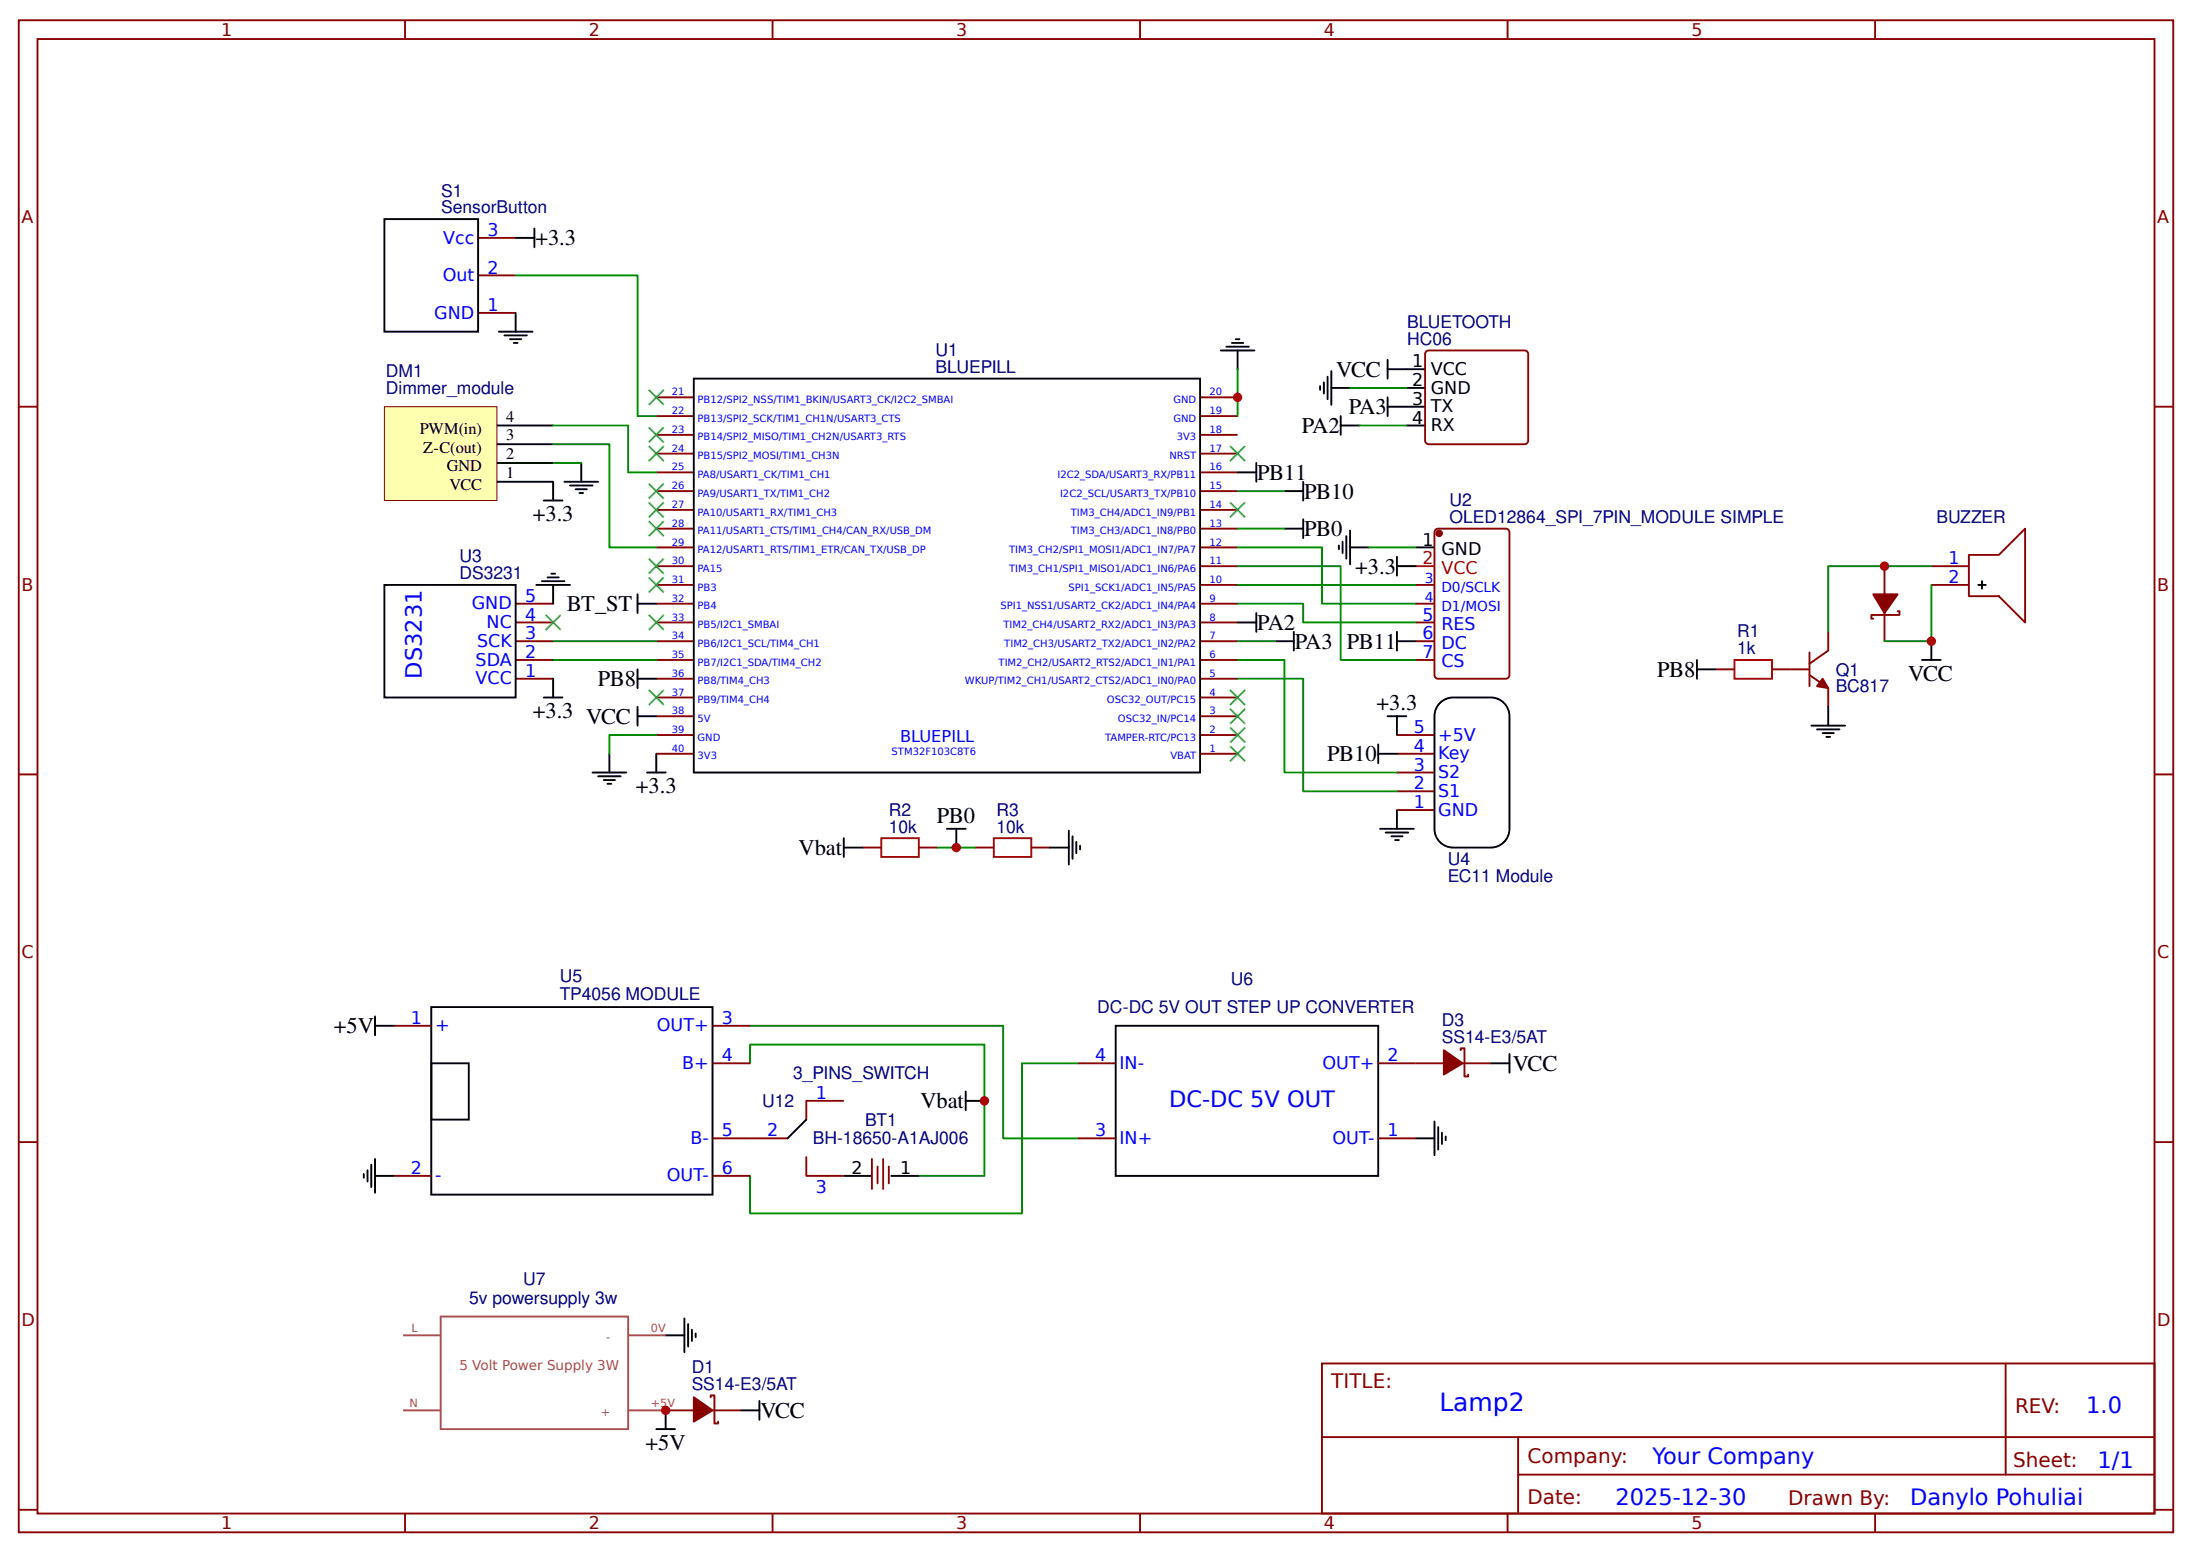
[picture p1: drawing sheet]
<svg xmlns="http://www.w3.org/2000/svg" width="309mm" height="219mm" viewBox="0 0 309 219" stroke-linecap="round" stroke-linejoin="round" font-family="sans-serif">
<g fill="none" stroke="#800" stroke-width=".26">
<path d="M2.6 2.9h304.1v213.2h-304.1zM5.3 5.5h298.7v208h-298.7zM57.1 2.9v2.6M109 2.9v2.6M160.9 2.9v2.6M212.7 2.9v2.6M264.6 2.9v2.6M2.6 57.4h2.7M92.6 58.7h5.3M92.6 56h5.3M169.3 58.7h5.3M169.3 56h5.3"/>
<path d="M201.2 49.7l.4-.3h13.5l.3 .1 .2 .5v12.4l-.5 .3h-13.5l-.3-.1-.2-.5zM304 57.4h2.7M92.6 79.9h5.3M92.6 77.2h5.3M92.6 74.6h5.3M92.6 71.9h5.3M92.6 69.3h5.3M92.6 66.6h5.3M92.6 64h5.3M92.6 61.3h5.3M169.3 79.9h5.3M169.3 77.2h5.3"/>
<path d="M169.3 74.6h5.3M169.3 71.9h5.3M169.3 69.3h5.3M169.3 66.6h5.3M169.3 64h5.3M169.3 61.3h5.3M202.5 74.8l.4-.2h9.6l.4 .2 .1 .3v20.1l-.3 .5h-9.8l-.4-.2-.1-.3v-20.1zM72.8 95.7h5.3M72.8 93.1h5.3M72.8 90.4h5.3M72.8 87.8h5.3M72.8 85.1h5.3"/>
<path d="M92.6 98.4h5.3M92.6 95.7h5.3M92.6 93.1h5.3M92.6 90.4h5.3M92.6 87.8h5.3M92.6 85.1h5.3M92.6 82.5h5.3M169.3 98.4h5.3M169.3 95.7h5.3M169.3 93.1h5.3M169.3 90.4h5.3M169.3 87.8h5.3"/>
<path d="M169.3 85.1h5.3M169.3 82.5h5.3M199.8 93.1h2.6M199.8 90.4h2.6M199.8 87.8h2.6M199.8 85.1h2.6M199.8 82.5h2.6M2.6 109.2h2.7M92.6 106.3h5.3M92.6 103.7h5.3M92.6 101h5.3M169.3 106.3h5.3"/>
<path d="M169.3 103.7h5.3M169.3 101h5.3M197.1 106.3h5.3M197.1 103.7h5.3M197.1 114.2h5.3M197.1 111.6h5.3M197.1 109h5.3M304 109.2h2.7M55.6 144.7h5.3M100.5 150h5.3M100.5 144.7h5.3M119.1 155.3h-5.3v2.6"/>
<path d="M152.1 150h5.3M194.5 150h5.3M2.6 161.1h2.7M55.6 165.8h5.3M100.5 160.5h10.6M100.5 165.8h5.3M113.8 163.2v2.6h5.3M123 163.5v4.2M123.8 164.5v2.4M124.6 163.5v4.2M125.4 164.5v2.4M152.1 160.5h5.3"/>
<path d="M194.5 160.5h5.3M304 161.1h2.7M186.5 192.3h117.5v21.2h-117.5zM283 192.3v15.7M2.6 212.9h2.7M57.1 213.5v2.6M109 213.5v2.6M160.9 213.5v2.6M186.6 202.7h117.3M212.7 213.5v2.6M214.2 208h89.7M214.2 202.7v10.6"/>
<path d="M264.6 213.5v2.6M304 212.9h2.7"/>
</g>
<g fill="none" stroke="#000" stroke-width=".26">
<path d="M97.9 53.4h71.4v55.6h-71.4zM186.3 54.5v.5M186.8 53.9v1.6M187.3 53.1v3.2M187.9 54.7h2.6M187.9 52.3v4.8M195.8 52.1h5.3M195.8 50.7v2.7M198.4 54.7h2.7M198.4 57.4h2.7M188.9 76.9v.6M189.4 76.4v1.6"/>
<path d="M190 75.6v3.2M190.5 77.2h2.6M190.5 74.8v4.8M197.1 79.9h2.7M197.1 78.5v2.7M198.4 60h2.7M199.8 77.2h2.6M54.2 82.5h18.6v15.9h-18.6zM75.7 82.5h4.7M76.5 82h3.1M76.7 98.4h2.7M77.3 81.4h1.5"/>
<path d="M77.8 80.9h.5M78.1 82.5v2.6M78.1 95.7v2.7M203 99.4a2.64 2.64 0 0 1 2.1-1h5.2a2.64 2.64 0 0 1 2.7 2.6v15.9a2.64 2.64 0 0 1-2.7 2.6h-5.2a2.64 2.64 0 0 1-2.7-2.6v-15.9l.1-.6zM194.7 116.9h4.8M195.5 117.4h3.2M195.8 101h2.6M196.3 118h1.6M196.8 118.5h.6M197.1 101v2.7M197.1 114.2v2.7M60.9 142h39.6v26.5h-39.6z"/>
<path d="M60.9 150h5.2v7.9h-5.2zM113.8 157.9l-2.7 2.6M136.3 155.3h2.6M136.3 153.9v2.7M157.4 144.7h37.1v21.1h-37.1zM202.4 158.2v4.7M202.9 159v3.1M203.5 159.8v1.5M210.3 150h2.7M213 148.6v2.7M51.3 165.6v.5M51.9 165v1.6"/>
<path d="M52.4 164.3v3.1M52.9 165.8h2.7M52.9 163.5v4.7M119.1 165.8h3.9M125.7 165.8h3.9M199.8 160.5h2.6M204 160.3v.5M93.9 188.3h2.7M96.6 185.9v4.8M97.1 186.7v3.2M97.6 187.5v1.6M98.2 188.1v.5"/>
<path d="M104.5 198.9h2.7M107.2 197.6v2.6"/>
</g>
<g fill="none" stroke="#080" stroke-width=".26">
<path d="M190.5 54.7h7.9M174.6 77.2h11.9v7.9h13.3M174.6 79.9h14.6v13.2h10.6M193.1 77.2h6.7M78.1 90.4h14.5M78.1 93.1h14.5M174.6 85.1h9.3v2.7h15.9M174.6 95.7h9.3v15.9h13.2M174.6 93.1h6.6v15.9h15.9M174.6 82.5h25.2M105.8 144.7h35.8v15.8h10.5M105.8 150v-2.7h33.1v18.5h-9.3"/>
<path d="M152.1 150h-7.9v21.1h-38.4v-5.3"/>
</g>
<path d="M56.9 188.3h5.2M56.9 198.9h5.2M62.2 185.7h26.4v15.9h-26.4zM88.7 188.3h5.2M88.7 198.9h5.2" fill="none" stroke="#a54b4b" stroke-width=".26"/>
<circle cx="203.1" cy="75.2" r=".4" fill="#800" stroke="#800" stroke-width=".26"/>
<path d="M199.8 79.9h2.6" fill="none" stroke="#f00" stroke-width=".26"/>
<path d="M54.2 57.4h15.9v13.2h-15.9z" fill="#ffffb0" stroke="#800000" stroke-width=".14"/>
<g fill="none" stroke="#000" stroke-width=".26">
<path d="M54.2 30.9h13.3v15.9h-13.3zM72.8 33.5h2.6M75.4 32.2v2.7M70.4 46.8h4.7M71.2 47.3h3.1M72 47.8h1.6M72.5 48.4h.5M72.8 44.1v2.7M172.2 49.4h4.8M173 48.9h3.2M173.8 48.4h1.6M174.4 47.8h.5"/>
<path d="M174.6 49.4v2.7M189.2 58.7v2.6M195.8 57.4h2.6M195.8 56v2.7M70.1 67.9h8v2.7M70.1 65.3h8M70.1 62.7h8M70.1 60h8M76.7 70.6h2.7M79.6 67.9h4.8M80.4 68.5h3.2M81.2 69h1.6"/>
<path d="M81.8 69.5h.5M82 65.3v2.6M174.6 66.6h2.7M177.3 65.3v2.6M181.2 74.6h2.7M181.2 69.3h2.7M183.9 67.9v2.7M183.9 73.2v2.7M189.2 60h2.6M90 83.8v2.7M90 94.4v2.6M90 99.7v2.6"/>
<path d="M90 95.7h2.6M90 85.1h2.6M174.6 87.8h2.7M177.3 86.5v2.6M179.9 90.4h2.7M182.6 89.1v2.7M197.1 90.4h2.7M197.1 89.1v2.7M239.4 94.4h2.7M239.4 93.1v2.6M258 99.7v2.6M271.2 93.1h2.6"/>
<path d="M272.5 90.4v2.7M279.1 82.5h1.1M279.7 82v1M83.6 109h4.8M84.4 109.5h3.2M85.2 110h1.6M85.7 110.5h.6M86 106.3v2.7M90 101h2.6M91.3 109h2.6M92.6 106.3v2.7M119.1 119.5h2.6"/>
<path d="M119.1 118.2v2.7M133.6 116.9h2.7M134.9 116.9v2.6M148.2 119.5h2.6M150.8 117.2v4.7M151.3 118v3.1M151.9 118.7v1.6M152.4 119.3v.5M194.5 106.3h2.6M194.5 105v2.6M255.6 102.3h4.7M256.4 102.9h3.2"/>
<path d="M257.2 103.4h1.6M257.7 103.9h.5M52.9 144.7h2.7M52.9 143.4v2.6M93.9 198.9v2.7M92.6 201.6h2.6"/>
</g>
<g fill="none" stroke="#080" stroke-width=".26">
<path d="M72.8 38.8h17.2v19.9h2.6M174.6 52.1v6.6M78.1 60h10.5v6.6h4M78.1 62.7h7.9v14.5h6.6M78.1 65.3h3.9M174.6 74.6h6.6M174.6 69.3h6.6M191.8 60h6.6M272.5 79.9h-14.5v9.2M174.6 90.4h5.3M272.5 82.5v7.9h-6.6M92.6 103.7h-6.6v2.6"/>
<path d="M132.3 119.5h5.3"/>
</g>
<g fill="none" stroke="#800" stroke-width=".26">
<path d="M67.5 38.8h5.3M67.5 33.5h5.3M67.5 44.1h5.3M265.9 79.9v3.9M272.5 79.9h5.3M277.8 78.3h4.2l3.8-3.7v13.2l-3.8-3.7h-4.2zM242.1 94.4h2.6M250 94.4h5.3M255.3 92v4.8M255.3 95.2l2.7 1.8v2.7M258 89.1v2.7l-2.7 1.8M265.9 86.5v3.9"/>
<path d="M267.8 86.2h.2v.5h-3.9v.6h.2M272.5 82.5h5.3M121.7 119.5h2.7M129.6 119.5h2.7M137.6 119.5h2.6M145.5 119.5h2.7M199.8 150h3.9M206.1 148.1v-.3h.5v4h.6v-.2M206.4 150h3.9M93.9 198.9h4M100.3 197.1v-.3h.5v4h.5v-.3M100.5 198.9h4"/>
</g>
<path d="M244.7 93.1h5.3v2.6h-5.3zM124.4 118.2h5.2v2.7h-5.2zM140.2 118.2h5.3v2.7h-5.3z" fill="none" stroke="#a00000" stroke-width=".26"/>
<g fill="#800" stroke="#800" stroke-width=".26">
<path d="M203.7 148.1l2.7 1.9-2.7 1.6z"/>
<path d="M97.9 197.1l2.6 1.8-2.6 1.6z"/>
<path d="M257.2 95.7l.8 1.3-1.6-.2z"/>
<path d="M264.3 83.8h3.5l-1.9 2.7z"/>
</g>
<g fill="#000" stroke="#3c3" stroke-width=".26">
<path d="M91.5 55l2.2 2.1zM93.7 55l-2.2 2.1z"/>
<path d="M91.5 68.2l2.2 2.1zM93.7 68.2l-2.2 2.1z"/>
<path d="M91.5 70.9l2.2 2.1zM91.5 73l2.2-2.1z"/>
<path d="M91.5 73.5l2.2 2.1zM93.7 73.5l-2.2 2.1z"/>
<path d="M91.5 78.8l2.2 2.1zM91.5 80.9l2.2-2.1z"/>
<path d="M91.5 60.3l2.2 2.1zM93.7 60.3l-2.2 2.1z"/>
<path d="M91.5 62.9l2.2 2.1zM91.5 65l2.2-2.1z"/>
<path d="M173.6 62.9l2.1 2.1zM175.7 62.9l-2.1 2.1z"/>
<path d="M173.6 70.9l2.1 2.1zM175.7 70.9l-2.1 2.1z"/>
<path d="M77 86.7l2.1 2.1zM79.1 86.7l-2.1 2.1z"/>
<path d="M91.5 81.4l2.2 2.2zM93.7 81.4l-2.2 2.2z"/>
<path d="M91.5 86.7l2.2 2.1zM91.5 88.8l2.2-2.1z"/>
<path d="M91.5 97.3l2.2 2.1zM93.7 97.3l-2.2 2.1z"/>
<path d="M173.6 97.3l2.1 2.1zM175.7 97.3l-2.1 2.1z"/>
<path d="M173.6 100l2.1 2.1zM175.7 100l-2.1 2.1z"/>
<path d="M173.6 102.6l2.1 2.1zM175.7 102.6l-2.1 2.1z"/>
<path d="M173.6 105.3l2.1 2.1zM175.7 105.3l-2.1 2.1z"/>
</g>
<g fill="#c00">
<circle cx="138.9" cy="155.3" r=".66"/>
<circle cx="134.9" cy="119.5" r=".66"/>
<circle cx="174.6" cy="56" r=".66"/>
<circle cx="272.5" cy="90.4" r=".66"/>
<circle cx="265.9" cy="79.9" r=".66"/>
<circle cx="93.9" cy="198.9" r=".66"/>
</g>
<text font-size="3.5" fill="#00f" x="203.1" y="199.1">Lamp2</text>
<g font-size="3.2">
<text x="75.5" y="34.6">+3.3</text>
<text x="188.6" y="53.1">VCC</text>
<text x="190.3" y="58.4">PA3</text>
<text x="183.7" y="61.1">PA2</text>
<text x="177.4" y="67.7">PB11</text>
<text x="184" y="70.3">PB10</text>
<text x="75.2" y="73.5">+3.3</text>
<text x="184" y="75.6">PB0</text>
<text x="191.2" y="80.9">+3.3</text>
<text x="80" y="86.2">BT_ST</text>
<text x="177.4" y="88.8">PA2</text>
<text x="182.7" y="91.5">PA3</text>
<text x="190" y="91.5">PB11</text>
<text x="233.8" y="95.5">PB8</text>
<text x="75.2" y="101.3">+3.3 VCC</text>
<text x="84.4" y="96.8">PB8</text>
<text x="194.2" y="100.2">+3.3</text>
<text x="269.3" y="96">VCC</text>
<text x="187.3" y="107.4">PB10</text>
<text x="89.7" y="111.9">+3.3</text>
<text x="132.2" y="116.1">PB0</text>
<text x="112.7" y="120.6">Vbat</text>
<text x="47.1" y="145.7">+5V</text>
<text x="213.4" y="151.1">VCC</text>
<text x="129.9" y="156.3">Vbat</text>
<text x="107.3" y="200">VCC</text>
<text x="91.1" y="204.5">+5V</text>
</g>
<g font-size="3.2" fill="#00f">
<text x="59.5" y="95.7" transform="rotate(-90 59.5 95.7)">DS3231</text>
<text x="165" y="156.1">DC-DC 5V OUT</text>
<text x="294.4" y="199.2">1.0</text>
<text x="233.2" y="206.4">Your Company</text>
<text x="296" y="207">1/1</text>
<text x="228" y="212.3">2025-12-30</text>
<text x="269.5" y="212.2">Danylo Pohuliai</text>
</g>
<g font-size="2.8" fill="#800">
<text x="187.9" y="195.7">TITLE:</text>
<text x="284.3" y="199.2">REV:</text>
<text x="215.5" y="206.4">Company:</text>
<text x="284.1" y="206.9">Sheet:</text>
<text x="215.5" y="212.1">Date:</text>
<text x="252.3" y="212.2">Drawn By:</text>
</g>
<g font-size="2.5" fill="#800">
<text x="31.2" y="5.1">1</text>
<text x="83.1" y="5.1">2</text>
<text x="134.9" y="5.1">3</text>
<text x="186.8" y="5.1">4</text>
<text x="238.7" y="5.1">5</text>
<text x="3" y="31.4">A</text>
<text x="304.4" y="31.4">A</text>
<text x="3" y="83.3">B</text>
<text x="304.4" y="83.3">B</text>
<text x="3" y="135.1">C</text>
<text x="304.4" y="135.1">C</text>
<text x="3" y="187">D</text>
<text x="304.4" y="187">D</text>
<text x="31.2" y="215.7">1</text>
<text x="83.1" y="215.7">2</text>
<text x="134.9" y="215.7">3</text>
<text x="186.8" y="215.7">4</text>
<text x="238.7" y="215.7">5</text>
</g>
<g font-size="2.5" fill="#000080">
<text x="62.3" y="27.7">S1</text>
<text x="62.3" y="30.1">SensorButton</text>
<text x="198.5" y="46.2">BLUETOOTH</text>
<text x="54.4" y="53.2">DM1</text>
<text x="132" y="52.6">BLUEPILL</text>
<text x="132" y="50.2">U1</text>
<text x="198.5" y="48.6">HC06</text>
<text x="54.4" y="55.6">Dimmer_module</text>
<text x="204.5" y="71.4">U2</text>
<text x="204.5" y="73.8">OLED12864_SPI_7PIN_MODULE SIMPLE</text>
<text x="273.2" y="73.8">BUZZER</text>
<text x="64.8" y="81.7">DS3231</text>
<text x="64.8" y="79.3">U3</text>
<text x="245.1" y="89.9">R1</text>
<text x="245.1" y="92.3">1k</text>
<text x="259" y="95.3">Q1</text>
<text x="259" y="97.7">BC817</text>
<text x="125.4" y="117.4">10k</text>
<text x="125.4" y="115">R2</text>
<text x="140.6" y="117.4">10k</text>
<text x="140.6" y="115">R3</text>
<text x="204.3" y="124.4">EC11 Module</text>
<text x="204.3" y="122">U4</text>
<text x="79" y="141">TP4056 MODULE</text>
<text x="79" y="138.5">U5</text>
<text x="154.8" y="142.9">DC-DC 5V OUT STEP UP CONVERTER</text>
<text x="173.7" y="138.9">U6</text>
<text x="203.5" y="147.1">SS14-E3/5AT</text>
<text x="203.5" y="144.7">D3</text>
<text x="111.9" y="152.1">3_PINS_SWITCH</text>
<text x="107.5" y="156.1">U12</text>
<text x="114.7" y="161.4">BH-18650-A1AJ006</text>
<text x="122.1" y="158.7">BT1</text>
<text x="66.2" y="183.9">5v powersupply 3w</text>
<text x="73.8" y="181.2">U7</text>
<text x="97.6" y="196">SS14-E3/5AT</text>
<text x="97.6" y="193.6">D1</text>
</g>
<g font-size="2.5" fill="#00f">
<text x="62.5" y="34.3">Vcc</text>
<text x="68.8" y="33.3">3</text>
<text x="62.5" y="39.6">Out</text>
<text x="68.8" y="38.6">2</text>
<text x="61.3" y="44.9">GND</text>
<text x="68.8" y="43.9">1</text>
<text x="274.9" y="79.6">1</text>
<text x="274.9" y="82.2">2</text>
<text x="66.6" y="85.9">GND</text>
<text x="68.7" y="88.6">NC</text>
<text x="74.1" y="84.9">5</text>
<text x="74.1" y="87.5">4</text>
<text x="200.7" y="87.5">5</text>
<text x="203.4" y="88.8">RES</text>
<text x="67.1" y="93.9">SDA</text>
<text x="67.3" y="91.2">SCK</text>
<text x="74.1" y="90.2">3</text>
<text x="74.1" y="92.8">2</text>
<text x="74.1" y="95.5">1</text>
<text x="200.7" y="90.2">6</text>
<text x="200.7" y="92.8">7</text>
<text x="203.4" y="91.5">DC</text>
<text x="203.4" y="94.1">CS</text>
<text x="67.1" y="96.5">VCC</text>
<text x="199.5" y="106">4</text>
<text x="199.5" y="103.4">5</text>
<text x="202.9" y="107.1">Key</text>
<text x="202.9" y="104.5">+5V</text>
<text x="199.5" y="114">1</text>
<text x="199.5" y="111.3">2</text>
<text x="199.5" y="108.7">3</text>
<text x="202.9" y="112.4">S1</text>
<text x="202.9" y="109.7">S2</text>
<text x="202.9" y="115">GND</text>
<text x="58" y="144.4">1</text>
<text x="61.4" y="145.5">+</text>
<text x="92.7" y="145.5">OUT+</text>
<text x="101.9" y="144.4">3</text>
<text x="101.9" y="149.7">4</text>
<text x="154.5" y="149.7">4</text>
<text x="195.8" y="149.7">2</text>
<text x="96.2" y="150.8">B+</text>
<text x="115.1" y="155">1</text>
<text x="158" y="150.8">IN-</text>
<text x="186.6" y="150.8">OUT+</text>
<text x="97.4" y="161.3">B-</text>
<text x="101.9" y="160.3">5</text>
<text x="108.2" y="160.3">2</text>
<text x="154.5" y="160.3">3</text>
<text x="158" y="161.3">IN+</text>
<text x="188" y="161.3">OUT-</text>
<text x="195.8" y="160.3">1</text>
<text x="58" y="165.6">2</text>
<text x="61.4" y="166.6">-</text>
<text x="94.1" y="166.6">OUT-</text>
<text x="101.9" y="165.6">6</text>
<text x="115.1" y="168.2">3</text>
</g>
<g font-size="2.5">
<text x="199.2" y="51.8">1</text>
<text x="201.9" y="52.9">VCC</text>
<text x="199.2" y="54.5">2</text>
<text x="199.2" y="57.1">3</text>
<text x="199.2" y="59.7">4</text>
<text x="201.9" y="55.5">GND</text>
<text x="201.9" y="58.2">TX</text>
<text x="201.9" y="60.8">RX</text>
<text x="200.7" y="76.9">1</text>
<text x="203.4" y="78.3">GND</text>
<text x="120.1" y="165.6">2</text>
<text x="127" y="165.6">1</text>
</g>
<g font-size="2.5" fill="#f00">
<text x="200.7" y="79.6">2</text>
<text x="203.4" y="80.9">VCC</text>
</g>
<g font-size="2.3">
<text x="71.4" y="59.5">4</text>
<text x="59.2" y="61.2">PWM(in)</text>
<text x="59.7" y="63.8">Z-C(out)</text>
<text x="71.4" y="64.8">2</text>
<text x="71.4" y="62.1">3</text>
<text x="63" y="66.5">GND</text>
<text x="63.4" y="69.1">VCC</text>
<text x="71.4" y="67.4">1</text>
</g>
<text font-size="2.3" fill="#00f" x="127" y="104.6">BLUEPILL</text>
<g font-size="1.9" fill="#00f">
<text x="201" y="82.2">3</text>
<text x="203.4" y="83.6">D0/SCLK</text>
<text x="201" y="84.9">4</text>
<text x="203.4" y="86.2">D1/MOSI</text>
</g>
<text font-size="1.9" fill="#a54b4b" x="64.8" y="193.2">5 Volt Power Supply 3W</text>
<g font-size="1.6" fill="#a54b4b">
<text x="58.1" y="187.8">L</text>
<text x="85.5" y="189.1">-</text>
<text x="91.8" y="187.8">0V</text>
<text x="57.8" y="198.4">N</text>
<text x="84.8" y="199.7">+</text>
<text x="91.8" y="198.4">+5V</text>
</g>
<g font-size="1.4" fill="#00f">
<text x="94.8" y="55.8">21</text>
<text x="94.8" y="58.4">22</text>
<text x="98.4" y="56.8">PB12/SPI2_NSS/TIM1_BKIN/USART3_CK/I2C2_SMBAI</text>
<text x="98.4" y="59.5">PB13/SPI2_SCK/TIM1_CH1N/USART3_CTS</text>
<text x="165.6" y="59.5">GND</text>
<text x="165.6" y="56.8">GND</text>
<text x="170.7" y="58.4">19</text>
<text x="170.7" y="55.8">20</text>
<text x="94.8" y="61.1">23</text>
<text x="94.8" y="63.7">24</text>
<text x="98.4" y="62.1">PB14/SPI2_MISO/TIM1_CH2N/USART3_RTS</text>
<text x="98.4" y="64.8">PB15/SPI2_MOSI/TIM1_CH3N</text>
<text x="165" y="64.8">NRST</text>
<text x="166" y="62.1">3V3</text>
<text x="170.7" y="63.7">17</text>
<text x="170.7" y="61.1">18</text>
<text x="94.8" y="66.4">25</text>
<text x="94.8" y="69">26</text>
<text x="94.8" y="71.6">27</text>
<text x="98.4" y="67.4">PA8/USART1_CK/TIM1_CH1</text>
<text x="98.4" y="70.1">PA9/USART1_TX/TIM1_CH2</text>
<text x="149.2" y="67.4">I2C2_SDA/USART3_RX/PB11</text>
<text x="149.6" y="70.1">I2C2_SCL/USART3_TX/PB10</text>
<text x="170.7" y="71.6">14</text>
<text x="170.7" y="69">15</text>
<text x="170.7" y="66.4">16</text>
<text x="94.8" y="74.3">28</text>
<text x="94.8" y="76.9">29</text>
<text x="98.4" y="72.7">PA10/USART1_RX/TIM1_CH3</text>
<text x="98.4" y="75.4">PA11/USART1_CTS/TIM1_CH4/CAN_RX/USB_DM</text>
<text x="98.4" y="78">PA12/USART1_RTS/TIM1_ETR/CAN_TX/USB_DP</text>
<text x="142.4" y="78">TIM3_CH2/SPI1_MOSI1/ADC1_IN7/PA7</text>
<text x="151.1" y="75.4">TIM3_CH3/ADC1_IN8/PB0</text>
<text x="151.1" y="72.7">TIM3_CH4/ADC1_IN9/PB1</text>
<text x="170.7" y="76.9">12</text>
<text x="170.7" y="74.3">13</text>
<text x="94.8" y="79.6">30</text>
<text x="94.8" y="82.2">31</text>
<text x="98.4" y="80.6">PA15</text>
<text x="98.4" y="83.3">PB3</text>
<text x="142.4" y="80.6">TIM3_CH1/SPI1_MISO1/ADC1_IN6/PA6</text>
<text x="150.7" y="83.3">SPI1_SCK1/ADC1_IN5/PA5</text>
<text x="170.7" y="82.2">10</text>
<text x="170.7" y="79.6">11</text>
<text x="94.8" y="84.9">32</text>
<text x="94.8" y="87.5">33</text>
<text x="98.4" y="85.9">PB4</text>
<text x="98.4" y="88.6">PB5/I2C1_SMBAI</text>
<text x="141.2" y="85.9">SPI1_NSS1/USART2_CK2/ADC1_IN4/PA4</text>
<text x="141.6" y="88.6">TIM2_CH4/USART2_RX2/ADC1_IN3/PA3</text>
<text x="170.7" y="87.5">8</text>
<text x="170.7" y="84.9">9</text>
<text x="94.8" y="90.2">34</text>
<text x="94.8" y="92.8">35</text>
<text x="94.8" y="95.5">36</text>
<text x="98.4" y="91.2">PB6/I2C1_SCL/TIM4_CH1</text>
<text x="98.4" y="93.9">PB7/I2C1_SDA/TIM4_CH2</text>
<text x="140.9" y="93.9">TIM2_CH2/USART2_RTS2/ADC1_IN1/PA1</text>
<text x="141.7" y="91.2">TIM2_CH3/USART2_TX2/ADC1_IN2/PA2</text>
<text x="170.7" y="95.5">5</text>
<text x="170.7" y="92.8">6</text>
<text x="170.7" y="90.2">7</text>
<text x="94.8" y="98.1">37</text>
<text x="94.8" y="100.8">38</text>
<text x="98.4" y="96.5">PB8/TIM4_CH3</text>
<text x="98.4" y="99.2">PB9/TIM4_CH4</text>
<text x="98.4" y="101.8">5V</text>
<text x="136.2" y="96.5">WKUP/TIM2_CH1/USART2_CTS2/ADC1_IN0/PA0</text>
<text x="156.2" y="99.2">OSC32_OUT/PC15</text>
<text x="157.7" y="101.8">OSC32_IN/PC14</text>
<text x="170.7" y="100.8">3</text>
<text x="170.7" y="98.1">4</text>
<text x="94.8" y="103.4">39</text>
<text x="94.8" y="106">40</text>
<text x="98.4" y="104.5">GND</text>
<text x="98.4" y="107.1">3V3</text>
<text x="125.8" y="106.4">STM32F103C8T6</text>
<text x="155.9" y="104.5">TAMPER-RTC/PC13</text>
<text x="165.2" y="107.1">VBAT</text>
<text x="170.7" y="106">1</text>
<text x="170.7" y="103.4">2</text>
</g>
</svg>
